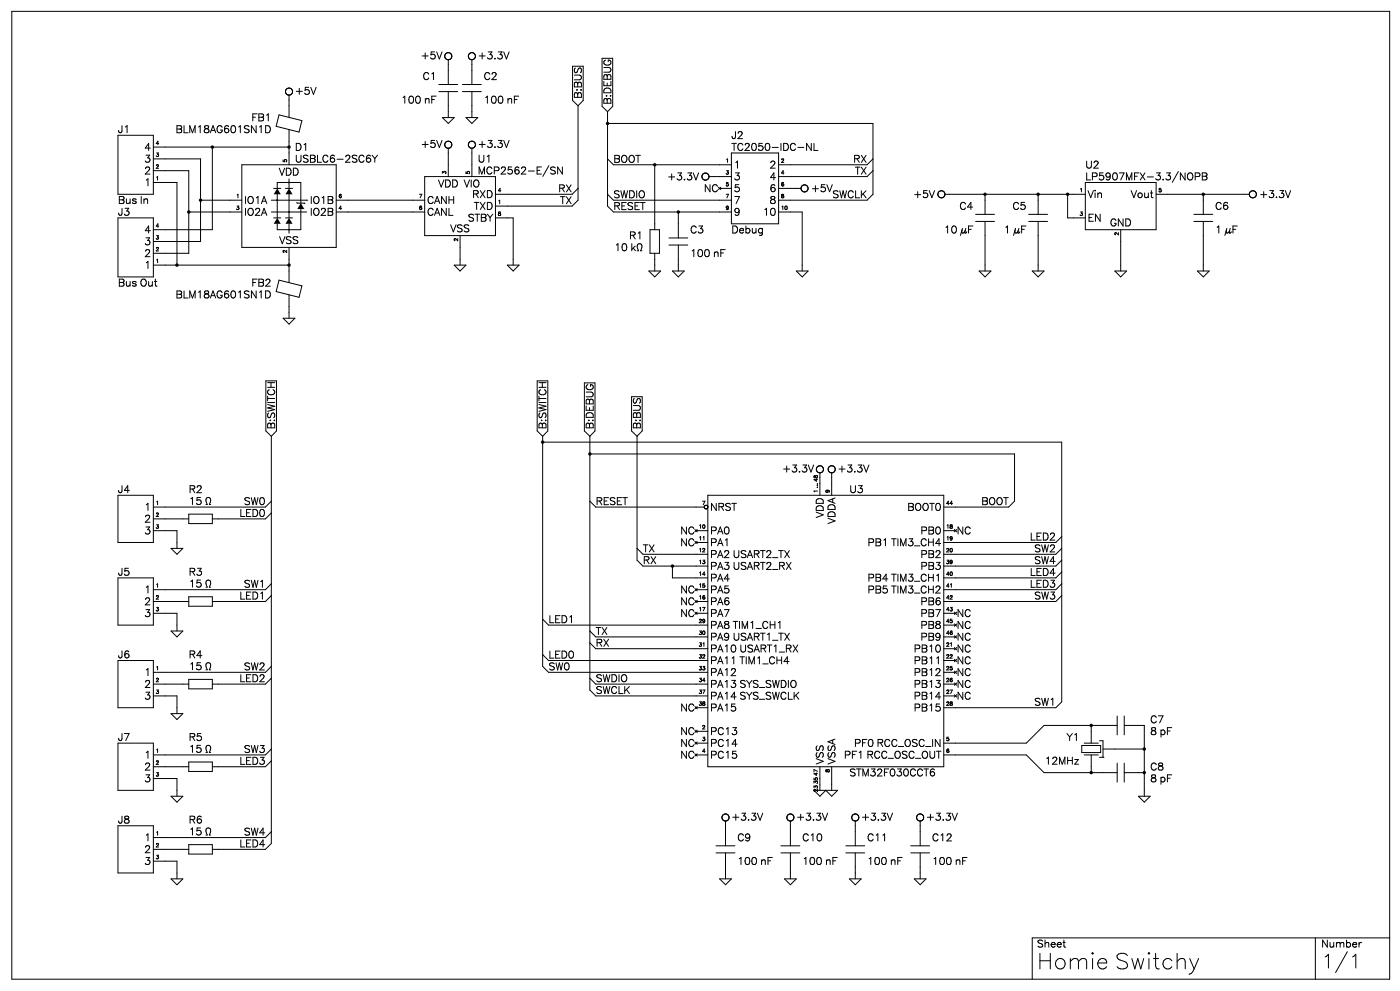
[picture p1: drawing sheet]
<svg xmlns="http://www.w3.org/2000/svg" width="297mm" height="210mm" viewBox="0 0 297 210" stroke-linecap="round" stroke-linejoin="round" font-family="sans-serif">
<g fill="none" stroke="#000" stroke-width=".21">
<path d="M2.5 2.4h292v205h-292zM61.7 18.8a.75 .75 0 0 0-1.2 .4 .75 .75 0 0 0 .7 1M61.7 20l-.5 .2M93 17.9h4M93 19.4h4M94.4 11.5a.75 .75 0 0 1 1.3 0 .75 .75 0 0 1-.7 1.2M94.4 12.3l.6 .4M95 12.7v5.2M95 19.4v5.5M98 17.9h4M98 19.4h4M100 12.7v5.2"/>
<path d="M100 19.4v5.5M100.5 12.4l-.5 .3M100.5 11.4a.75 .75 0 0 0-1.2 .2 .75 .75 0 0 0 .7 1.1M121.3 14v7.3l1.2 1.1M123.6 14v7.3l-1.1 1.1M127.6 12.3v10.2l1.2 1.2M129.8 12.3v10.2l-1 1.2M25 28.7h7.5v12.5h-7.5zM32.5 36.2h7.5v17.5h-7.5M32.5 33.7h10v17.5h-10M32.5 38.7h5v17.5M32.5 31.2h28.7"/>
<path d="M45 31.2v17.5h-12.5M51.3 34.9h20v17.5h-20zM58 39.9h1.5M58.7 39.9v-1.2h5.1v4.3M59.1 24.3l4.9 1.2-.6 2.5-4.9-1.2zM60.5 39.9h1.5M61.2 20.2v4.7M61.2 27.4v7.5M61.2 37.9v2M90 37.4h15v12.5h-15zM93.7 24.9h2.6l-1.3 1.3zM94.4 30.2a.75 .75 0 0 1 1.3 .1 .75 .75 0 0 1-.7 1.1"/>
<path d="M94.4 31.1l.6 .3M95 31.4v6M98.7 24.9h2.6l-1.3 1.3zM100 31.4v6M100.5 30.1a.75 .75 0 0 0-1.2 .3 .75 .75 0 0 0 .7 1M100.5 31.2l-.5 .2M118.2 35.4l1 1.5v-1.5M122.5 39.9l-1.2 1.3h-16.3M122.5 22.4v20l-1.2 1.3h-16.3M128.8 26.2h56.2v15l-1.3 1.2h-18.7M128.8 33.7l1.2 1.2h25M128.8 23.7v20l1.2 1.2h25"/>
<path d="M138.7 34.9v13.8M150.3 37.4h4.7M152.3 39.7l.4 .5M152.5 39.9h2.5M152.7 39.7l-.4 .5M155 32.4h10v15h-10zM165 39.9h4.7M169.7 39.9a.75 .75 0 0 0 .5 .7 .75 .75 0 0 0 .9-.2M171.1 39.4a.75 .75 0 0 0-.9-.2 .75 .75 0 0 0-.5 .7M172.5 31.9h.9M185 33.7l-1.3 1.2h-18.7M185 36.2l-1.3 1.2h-18.7"/>
<path d="M230 38.7h15v10h-15zM254.8 36.6l.9 .2v.4l-.3 .1M254.8 37.3h.6M255.4 37.3l.4 .3-.1 .4-.9 .1M25 46.2h7.5v12.5h-7.5zM32.5 56.2h28.7M40 44.9h11.3M42.5 42.4h8.8M57.5 42.4h7.5M57.5 44.9h7.5M58 46.2h1.5M58.7 41.2v5"/>
<path d="M59.1 59.3l4.9 1.2-.6 2.5-4.9-1.2zM60.5 46.2h1.5M61.2 41.2v5M61.2 47.4v2M61.2 52.4v7.5M62.9 42.9l.1 .1h1.5l.1 .2M63.8 44.3v4.4h-5.1v-1.3M71.3 42.4h18.7M71.3 44.9h18.7M96.3 56.2h2.4l-1.2 1.2zM97.5 49.9v6.3M105 46.2h3.8v10"/>
<path d="M107.5 56.2h2.5l-1.2 1.2zM128.8 41.2l1.2 1.2h25M134.2 52.5l.5 .6M134.6 52.1l-.7 .7M135.5 51.6a.62 .62 0 0 0-.4 1l.2 .5h-.3M135.6 51.6a.62 .62 0 0 1 .4 1l-.3 .5h.3M137.5 57.4h2.5l-1.3 1.3zM137.7 48.7h2.1v5h-2.1zM138.7 53.7v3.7M141.7 50.4h4.1M141.7 51.9h4.1M142.5 57.4h2.5l-1.3 1.3z"/>
<path d="M143.7 44.9v5.5M143.7 51.9v5.5M165 44.9h5v12.5M168.7 57.4h2.5l-1.2 1.3zM198.8 40.9a.75 .75 0 0 1 .8-.5 .75 .75 0 0 1 .7 .8M200.3 41.2h29.7M200.3 41.2a.75 .75 0 0 1-.7 .7 .75 .75 0 0 1-.8-.5M206.7 45.4h4.1M206.7 46.9h4.1M207.5 57.4h2.5l-1.3 1.3zM208.7 41.2v4.2M208.7 46.9v10.5"/>
<path d="M218 45.4h4M218 46.9h4M218.8 57.4h2.4l-1.2 1.3zM220 41.2v4.2M220 46.9v10.5M226.3 41.2v5h3.7M236.2 57.4h2.6l-1.3 1.3zM237.5 48.7v8.7M245 41.2h19.7M253 45.4h4M253 46.9h4M253.7 57.4h2.6l-1.3 1.3z"/>
<path d="M255 41.2v4.2M255 46.9v10.5M264.7 41.2a.75 .75 0 0 0 .5 .6 .75 .75 0 0 0 .8-.1M266 40.6a.75 .75 0 0 0-.8-.1 .75 .75 0 0 0-.5 .7M60 67.4h2.5l-1.3 1.3zM61.2 62.4v5M56.3 80.7v10.6l1.2 1.1M57.5 92.4v86.3l-1.2 1.2h-11.3M58.6 80.7v10.6l-1.1 1.1M113.8 80.7v10.6l1.2 1.1M115 93.7h110v55l-1.2 1.2h-23.8M115 92.4v48.8l1.3 1.2h33.7"/>
<path d="M116.1 80.7v10.6l-1.1 1.1M123.8 81.1v10.2l1.2 1.1M125 92.4v53.8l1.2 1.2h23.8M125 96.2h90v10l-1.2 1.2h-13.8M126.1 81.1v10.2l-1.1 1.1M133.8 84v7.3l1.2 1.1M135 92.4v26.3l1.2 1.2h13.8M136.1 84v7.3l-1.1 1.1M173.3 98.8a.75 .75 0 0 1 1.2 .4 .75 .75 0 0 1-.7 1M173.3 100l.5 .2M176.7 98.8a.75 .75 0 0 0-1.2 .4 .75 .75 0 0 0 .7 1M176.7 100l-.5 .2"/>
<path d="M25 104.9h7.5v10h-7.5zM32.5 112.4h5v3.8M32.5 109.9h7.5M36.3 116.2h2.5l-1.3 1.2zM40 108.9h5v2h-5zM43.6 106.9h.3a1.15 1.15 0 0 1 0-1.5h.3a.62 .62 0 0 1 .4 1l-.2 .5h.2M57.5 106.2l-1.2 1.2h-23.8M57.5 108.7l-1.2 1.2h-11.3M125 106.2l1.2 1.2h23.1M135 116.2l1.2 1.2h13.8M142.5 119.9v2.5h7.5M147.5 114.9h2.5"/>
<path d="M147.5 112.4h2.5M149.3 107.4v.1M149.3 107.4h.1M149.3 107.3v.1M149.3 107.5h.1M149.3 107.5v.1M149.3 107.6h.1M149.3 107.6l.1 .1M149.4 107.7h.1M149.4 107.7l.2 .1M149.6 107.8h.1M149.6 107h.1"/>
<path d="M150 104.9h50v57.5h-50zM173.8 100.2v4.7M176.2 100.2v4.7M200 112.4h2.5M225 113.7l-1.2 1.2h-23.8M225 116.2l-1.2 1.2h-23.8M225 118.7l-1.2 1.2h-23.8M25 139.9h7.5v10h-7.5zM25 122.4h7.5v10h-7.5zM32.5 129.9h5v3.8M32.5 127.4h7.5M36.3 133.7h2.5l-1.3 1.2z"/>
<path d="M40 126.4h5v2h-5zM43.6 124.4h.3a1.15 1.15 0 0 1 0-1.5h.3a.62 .62 0 0 1 .4 1l-.2 .5h.2M57.5 123.7l-1.2 1.2h-23.8M57.5 126.2l-1.2 1.2h-11.3M115 131.2l1.3 1.2h33.7M115 138.7l1.3 1.2h33.7M125 133.7l1.2 1.2h23.8M125 136.2l1.2 1.2h23.8M147.5 124.9h2.5M147.5 129.9h2.5M147.5 127.4h2.5M200 134.9h2.5"/>
<path d="M200 132.4h2.5M200 137.4h2.5M200 139.9h2.5M200 129.9h2.5M225 121.2l-1.2 1.2h-23.8M225 123.7l-1.2 1.2h-23.8M225 126.2l-1.2 1.2h-23.8M25 157.4h7.5v10h-7.5zM32.5 147.4h5v3.8M32.5 144.9h7.5M36.3 151.2h2.5l-1.3 1.2zM40 143.9h5v2h-5z"/>
<path d="M43.6 159.4h.3a1.15 1.15 0 0 1 0-1.5h.3a.62 .62 0 0 1 .4 1l-.2 .5h.2M43.6 141.9h.3a1.15 1.15 0 0 1 0-1.5h.3a.62 .62 0 0 1 .4 1l-.2 .5h.2M57.5 158.7l-1.2 1.2h-23.8M57.5 143.7l-1.2 1.2h-11.3M57.5 141.2l-1.2 1.2h-23.8M125 143.7l1.2 1.2h23.8M147.5 157.4h2.5M147.5 159.9h2.5M147.5 154.9h2.5M147.5 149.9h2.5M200 159.9h17.5l3.7 3.8h15.5M200 147.4h2.5"/>
<path d="M200 144.9h2.5M200 142.4h2.5M229.3 157.9h3.9v1.5h-3.9zM229.8 157.4h3M229.8 159.9h3M231.3 153.7v3.7M231.3 159.9v3.8M233 156.9h.7v3.5M233.7 158.7h8.8M236.7 153.7h-15.5l-3.7 3.7h-17.5M236.7 151.7v4M238.2 151.7v4"/>
<path d="M238.2 153.7h4.3v15M25 174.9h7.5v10h-7.5zM32.5 162.4h7.5M32.5 179.9h7.5M32.5 164.9h5v3.8M36.3 168.7h2.5l-1.3 1.2zM40 161.4h5v2h-5zM40 178.9h5v2h-5zM43.6 176.9h.3a1.15 1.15 0 0 1 0-1.5h.3a.62 .62 0 0 1 .4 1l-.2 .5h.2M57.5 161.2l-1.2 1.2h-11.3M57.5 176.2l-1.2 1.2h-23.8M151.7 179.2h4"/>
<path d="M153.8 173.9v5.3M154.2 172.5a.75 .75 0 0 0-1.2 .4 .75 .75 0 0 0 .8 1M154.2 173.8l-.4 .1M165.5 179.2h4M167.5 173.9v5.3M167.9 172.5a.75 .75 0 0 0-1.1 .4 .75 .75 0 0 0 .7 1M167.9 173.8l-.4 .1M172.5 167.4h5l-1.3 1.3-1.2-1.3-1.2 1.3zM173.8 162.4v5M176.2 162.4v5M179.2 179.2h4.1M181.3 173.9v5.3"/>
<path d="M181.7 172.5a.75 .75 0 0 0-1.2 .4 .75 .75 0 0 0 .8 1M181.7 173.8l-.4 .1M193 179.2h4M195 173.9v5.3M195.4 172.5a.75 .75 0 0 0-1.1 .4 .75 .75 0 0 0 .7 1M195.4 173.8l-.4 .1M233 160.4h.7M233.7 160.4h.1M236.7 161.7v4M238.2 161.7v4M238.2 163.7h4.3M241.2 168.7h2.6l-1.3 1.2z"/>
<path d="M32.5 182.4h5v3.8M36.3 186.2h2.5l-1.3 1.2zM151.7 180.7h4M152.5 186.2h2.5l-1.2 1.2zM153.8 180.7v5.5M165.5 180.7h4M166.3 186.2h2.4l-1.2 1.2zM167.5 180.7v5.5M179.2 180.7h4.1M180 186.2h2.5l-1.2 1.2zM181.3 180.7v5.5M193 180.7h4"/>
<path d="M193.8 186.2h2.4l-1.2 1.2zM195 180.7v5.5M278.7 198.7v8.7M294.5 198.7h-75.7v8.7M286.9 202.5l.4-.4v2.9"/>
<circle cx="149.5" cy="37.4" r=".75"/>
</g>
<g fill="none" stroke="#000" stroke-width=".75">
<path d="M45 31.2h.1M61.2 31.2h.1M128.8 26.2h.1M138.7 34.9h.1M37.5 56.2h.1M40 44.9h.1M42.5 42.4h.1M61.2 56.2h.1M143.7 44.9h.1M208.7 41.2h.1M220 41.2h.1M226.3 41.2h.1"/>
<path d="M255 41.2h.1M115 93.7h.1M125 96.2h.1M142.5 119.9h.1M231.3 153.7h.1M242.5 158.7h.1M231.3 163.7h.1M242.5 163.7h.1"/>
</g>
<g fill="#000">
<path d="M58.7 39.9l.8 1.3h-1.5zM61.2 39.9l.8 1.3h-1.5zM58.7 46.2l.8 1.2h-1.5zM61.2 46.2l.8 1.2h-1.5zM63.8 43l.7 1.3h-1.5z"/>
<circle cx="61.2" cy="38.7" r=".18"/>
<circle cx="58.7" cy="42.4" r=".18"/>
<circle cx="61.2" cy="44.9" r=".18"/>
<circle cx="61.2" cy="48.7" r=".18"/>
</g>
<text font-size="5.3" x="219.4" y="205.6">Homie Switchy</text>
<text font-size="4.6" x="279.8" y="205.4">1/1</text>
<g font-size="2.4">
<text x="89.3" y="17">C1</text>
<text x="89.3" y="12.7">+5V</text>
<text x="101.2" y="12.7">+3.3V</text>
<text x="102.3" y="17">C2</text>
<text x="62.4" y="20.2">+5V</text>
<text x="85" y="21.9">100 nF</text>
<text x="102.3" y="21.9">100 nF</text>
<text x="123.2" y="21.2" transform="rotate(-90 123.2 21.2)">B:BUS</text>
<text x="129.2" y="22.2" transform="rotate(-90 129.2 22.2)">B:DEBUG</text>
<text x="24.7" y="28.3">J1</text>
<text x="36" y="28.3">BLM18AG601SN1D</text>
<text x="52.9" y="25.8">FB1</text>
<text x="154.9" y="29.7">J2</text>
<text x="30.3" y="34.6">3</text>
<text x="30.3" y="32.1">4</text>
<text x="62.4" y="32.1">D1</text>
<text x="62.4" y="34.6">USBLC6-2SC6Y</text>
<text x="89.3" y="31.4">+5V</text>
<text x="101.2" y="34.6">U1</text>
<text x="101.2" y="31.4">+3.3V</text>
<text x="129.8" y="34.6">BOOT</text>
<text x="154.9" y="32.1">TC2050-IDC-NL</text>
<text x="155.2" y="35.7">1</text>
<text x="163" y="35.7">2</text>
<text x="180.3" y="34.6">RX</text>
<text x="229.7" y="35.7">U2</text>
<text x="30.3" y="39.6">1</text>
<text x="30.3" y="37.1">2</text>
<text x="58.6" y="37.4">VDD</text>
<text x="92.4" y="39.9">VDDVIO</text>
<text x="101.2" y="37.1">MCP2562-E/SN</text>
<text x="117.8" y="41">RX</text>
<text x="141.5" y="38.5">+3.3V</text>
<text x="148.5" y="41">NC</text>
<text x="155.2" y="41">5</text>
<text x="155.2" y="38.5">3</text>
<text x="163" y="41">6</text>
<text x="163" y="38.5">4</text>
<text x="171.8" y="41">+5V</text>
<text x="180.6" y="37.1">TX</text>
<text x="229.7" y="38.5">LP5907MFX-3.3/NOPB</text>
<text x="24.7" y="45.9">J3</text>
<text x="24.7" y="43.4">Bus In</text>
<text x="51.5" y="45.9">IO2A</text>
<text x="51.5" y="43.4">IO1A</text>
<text x="65.3" y="45.9">IO2B</text>
<text x="65.3" y="43.4">IO1B</text>
<text x="90.3" y="43.4">CANH</text>
<text x="90.3" y="45.9">CANL</text>
<text x="98.1" y="47">STBY</text>
<text x="99.1" y="42">RXD</text>
<text x="99.5" y="44.5">TXD</text>
<text x="118.2" y="43.4">TX</text>
<text x="129.8" y="42">SWDIO</text>
<text x="129.8" y="44.5">RESET</text>
<text x="155.2" y="43.4">7</text>
<text x="155.2" y="45.9">9</text>
<text x="161.6" y="45.9">10</text>
<text x="163" y="43.4">8</text>
<text x="175" y="42">SWCLK</text>
<text x="193.7" y="42">+5V</text>
<text x="202.8" y="44.5">C4</text>
<text x="214.1" y="44.5">C5</text>
<text x="230.4" y="47">EN</text>
<text x="230.4" y="42">Vin</text>
<text x="239.5" y="42">Vout</text>
<text x="257.2" y="44.5">C6</text>
<text x="266.7" y="42">+3.3V</text>
<text x="30.3" y="51.9">3</text>
<text x="30.3" y="49.4">4</text>
<text x="58.6" y="51.9">VSS</text>
<text x="94.9" y="49.4">VSS</text>
<text x="128.8" y="53.3">10 k</text>
<text x="133" y="50.8">R1</text>
<text x="146" y="49.4">C3</text>
<text x="154.9" y="49.4">Debug</text>
<text x="199.7" y="49.4">10 µF</text>
<text x="212.4" y="49.4">1 µF</text>
<text x="234.6" y="48">GND</text>
<text x="257.2" y="49.4">1 µF</text>
<text x="30.3" y="57.2">1</text>
<text x="30.3" y="54.7">2</text>
<text x="146" y="54.7">100 nF</text>
<text x="24.7" y="60.7">Bus Out</text>
<text x="36" y="63.2">BLM18AG601SN1D</text>
<text x="52.9" y="60.7">FB2</text>
<text x="57.9" y="91" transform="rotate(-90 57.9 91)">B:SWITCH</text>
<text x="115.4" y="91" transform="rotate(-90 115.4 91)">B:SWITCH</text>
<text x="125.6" y="91" transform="rotate(-90 125.6 91)">B:DEBUG</text>
<text x="135.5" y="91" transform="rotate(-90 135.5 91)">B:BUS</text>
<text x="166.2" y="100.2">+3.3V</text>
<text x="177.4" y="100.2">+3.3V</text>
<text x="24.7" y="104.5">J4</text>
<text x="39.9" y="106.9">15</text>
<text x="39.9" y="104.5">R2</text>
<text x="50.8" y="106.9">SW0</text>
<text x="125.9" y="106.9">RESET</text>
<text x="179.9" y="104.5">U3</text>
<text x="206.7" y="106.9">BOOT</text>
<text x="30.3" y="110.8">2</text>
<text x="30.3" y="113.3">3</text>
<text x="30.3" y="108.3">1</text>
<text x="50.1" y="109.4">LED0</text>
<text x="143.6" y="113.3">NC</text>
<text x="150.3" y="113.3">PA0</text>
<text x="150.3" y="108.3">NRST</text>
<text x="174.3" y="110.8" transform="rotate(-90 174.3 110.8)">VDD</text>
<text x="176.8" y="112.2" transform="rotate(-90 176.8 112.2)">VDDA</text>
<text x="191.2" y="108.3">BOOT0</text>
<text x="194.7" y="113.3">PB0</text>
<text x="202.5" y="113.3">NC</text>
<text x="136.2" y="117.2">TX</text>
<text x="136.2" y="119.6">RX</text>
<text x="143.6" y="115.8">NC</text>
<text x="150.3" y="118.2">PA2 USART2_TX</text>
<text x="150.3" y="115.8">PA1</text>
<text x="182.4" y="115.8">PB1 TIM3_CH4</text>
<text x="194.7" y="118.2">PB2</text>
<text x="217.7" y="114.7">LED2</text>
<text x="218.4" y="119.6">SW4</text>
<text x="218.4" y="117.2">SW2</text>
<text x="24.7" y="122.1">J5</text>
<text x="30.3" y="126">1</text>
<text x="39.9" y="124.6">15</text>
<text x="39.9" y="122.1">R3</text>
<text x="50.8" y="124.6">SW1</text>
<text x="143.6" y="126">NC</text>
<text x="150.3" y="123.2">PA4</text>
<text x="150.3" y="126">PA5</text>
<text x="150.3" y="120.7">PA3 USART2_RX</text>
<text x="182.4" y="126">PB5 TIM3_CH2</text>
<text x="182.4" y="123.2">PB4 TIM3_CH1</text>
<text x="194.7" y="120.7">PB3</text>
<text x="217.7" y="124.6">LED3</text>
<text x="217.7" y="122.1">LED4</text>
<text x="30.3" y="128.5">2</text>
<text x="30.3" y="130.9">3</text>
<text x="50.1" y="127">LED1</text>
<text x="116.1" y="132">LED1</text>
<text x="143.6" y="130.9">NC</text>
<text x="143.6" y="128.5">NC</text>
<text x="150.3" y="130.9">PA7</text>
<text x="150.3" y="128.5">PA6</text>
<text x="194.7" y="130.9">PB7</text>
<text x="194.7" y="128.5">PB6</text>
<text x="202.5" y="130.9">NC</text>
<text x="218.4" y="127">SW3</text>
<text x="125.9" y="136.9">RX</text>
<text x="125.9" y="134.5">TX</text>
<text x="150.3" y="135.9">PA9 USART1_TX</text>
<text x="150.3" y="133.4">PA8 TIM1_CH1</text>
<text x="194.7" y="135.9">PB9</text>
<text x="194.7" y="133.4">PB8</text>
<text x="202.5" y="135.9">NC</text>
<text x="202.5" y="133.4">NC</text>
<text x="24.7" y="139.7">J6</text>
<text x="30.3" y="143.3">1</text>
<text x="39.9" y="142.2">15</text>
<text x="39.9" y="139.7">R4</text>
<text x="50.8" y="142.2">SW2</text>
<text x="116.1" y="139.7">LED0</text>
<text x="116.1" y="142.2">SW0</text>
<text x="150.3" y="140.8">PA11 TIM1_CH4</text>
<text x="150.3" y="143.3">PA12</text>
<text x="150.3" y="138.3">PA10 USART1_RX</text>
<text x="193.3" y="138.3">PB10</text>
<text x="193.3" y="143.3">PB12</text>
<text x="193.3" y="140.8">PB11</text>
<text x="202.5" y="138.3">NC</text>
<text x="202.5" y="143.3">NC</text>
<text x="202.5" y="140.8">NC</text>
<text x="30.3" y="145.7">2</text>
<text x="30.3" y="148.2">3</text>
<text x="50.1" y="144.7">LED2</text>
<text x="125.9" y="147.2">SWCLK</text>
<text x="125.9" y="144.7">SWDIO</text>
<text x="150.3" y="148.2">PA14 SYS_SWCLK</text>
<text x="150.3" y="145.7">PA13 SYS_SWDIO</text>
<text x="193.3" y="148.2">PB14</text>
<text x="193.3" y="145.7">PB13</text>
<text x="202.5" y="148.2">NC</text>
<text x="202.5" y="145.7">NC</text>
<text x="218.4" y="149.6">SW1</text>
<text x="143.6" y="156">NC</text>
<text x="143.6" y="150.7">NC</text>
<text x="150.3" y="156">PC13</text>
<text x="150.3" y="150.7">PA15</text>
<text x="193.3" y="150.7">PB15</text>
<text x="243.4" y="156">8 pF</text>
<text x="243.4" y="153.5">C7</text>
<text x="24.7" y="157">J7</text>
<text x="30.3" y="160.9">1</text>
<text x="39.9" y="159.5">15</text>
<text x="39.9" y="157">R5</text>
<text x="50.1" y="162">LED3</text>
<text x="50.8" y="159.5">SW3</text>
<text x="143.6" y="158.4">NC</text>
<text x="143.6" y="160.9">NC</text>
<text x="150.3" y="158.4">PC14</text>
<text x="150.3" y="160.9">PC15</text>
<text x="174.3" y="161.9" transform="rotate(-90 174.3 161.9)">VSS</text>
<text x="176" y="160.9">PF1 RCC_OSC_OUT</text>
<text x="176.8" y="161.9" transform="rotate(-90 176.8 161.9)">VSSA</text>
<text x="178.9" y="158.4">PF0 RCC_OSC_IN</text>
<text x="220.8" y="162">12MHz</text>
<text x="225.8" y="157">Y1</text>
<text x="30.3" y="163.4">2</text>
<text x="30.3" y="165.9">3</text>
<text x="179.9" y="164.4">STM32F030CCT6</text>
<text x="243.4" y="165.9">8 pF</text>
<text x="243.4" y="163.4">C8</text>
<text x="154.9" y="174">+3.3V</text>
<text x="168.6" y="174">+3.3V</text>
<text x="182.4" y="174">+3.3V</text>
<text x="196.1" y="174">+3.3V</text>
<text x="24.7" y="174.7">J8</text>
<text x="30.3" y="178.2">1</text>
<text x="39.9" y="177.1">15</text>
<text x="39.9" y="174.7">R6</text>
<text x="50.1" y="179.6">LED4</text>
<text x="50.8" y="177.1">SW4</text>
<text x="155.9" y="178.2">C9</text>
<text x="169.7" y="178.2">C10</text>
<text x="183.4" y="178.2">C11</text>
<text x="197.2" y="178.2">C12</text>
<text x="30.3" y="180.7">2</text>
<text x="30.3" y="183.5">3</text>
<text x="155.9" y="183.5">100 nF</text>
<text x="169.7" y="183.5">100 nF</text>
<text x="183.4" y="183.5">100 nF</text>
<text x="197.2" y="183.5">100 nF</text>
<text x="219.4" y="200.8">Sheet</text>
<text x="279.8" y="200.8">Number</text>
</g>
<g font-size="1.2">
<text x="32.8" y="33.2">3</text>
<text x="32.8" y="35.7">2</text>
<text x="32.8" y="30.7">4</text>
<text x="60.7" y="34.6" transform="rotate(-90 60.7 34.6)">5</text>
<text x="153.8" y="34.6">1</text>
<text x="165.5" y="34.6">2</text>
<text x="32.8" y="38.5">1</text>
<text x="94.2" y="37" transform="rotate(-90 94.2 37)">3</text>
<text x="99.2" y="37" transform="rotate(-90 99.2 37)">5</text>
<text x="105.5" y="40.9">4</text>
<text x="153.8" y="39.5">5</text>
<text x="153.8" y="37.1">3</text>
<text x="165.5" y="39.5">6</text>
<text x="165.5" y="37.1">4</text>
<text x="228.6" y="40.9">1</text>
<text x="245.2" y="40.9">5</text>
<text x="49.7" y="44.5">3</text>
<text x="49.7" y="42">1</text>
<text x="71.6" y="44.5">4</text>
<text x="71.6" y="42">6</text>
<text x="88.5" y="42">7</text>
<text x="88.5" y="44.5">6</text>
<text x="105.5" y="45.9">8</text>
<text x="105.5" y="43.4">1</text>
<text x="153.8" y="42">7</text>
<text x="153.8" y="44.5">9</text>
<text x="165.5" y="42">8</text>
<text x="165.5" y="44.5">10</text>
<text x="228.6" y="45.9">3</text>
<text x="32.8" y="50.8">3</text>
<text x="32.8" y="53.3">2</text>
<text x="32.8" y="48.4">4</text>
<text x="60.7" y="53.6" transform="rotate(-90 60.7 53.6)">2</text>
<text x="96.7" y="51.2" transform="rotate(-90 96.7 51.2)">2</text>
<text x="236.7" y="50.1" transform="rotate(-90 236.7 50.1)">2</text>
<text x="32.8" y="55.8">1</text>
<text x="32.8" y="106.9">1</text>
<text x="148.5" y="106.9">7</text>
<text x="173.2" y="104.4" transform="rotate(-90 173.2 104.4)">1 ... 48</text>
<text x="175.7" y="104.4" transform="rotate(-90 175.7 104.4)">9</text>
<text x="200.4" y="106.9">44</text>
<text x="32.8" y="109.7">2</text>
<text x="32.8" y="112.2">3</text>
<text x="147.8" y="112.2">10</text>
<text x="200.4" y="112.2">18</text>
<text x="147.8" y="117.1">12</text>
<text x="147.8" y="119.6">13</text>
<text x="147.8" y="114.7">11</text>
<text x="200.4" y="114.7">19</text>
<text x="200.4" y="119.6">39</text>
<text x="200.4" y="117.1">20</text>
<text x="32.8" y="124.6">1</text>
<text x="147.8" y="122.1">14</text>
<text x="147.8" y="124.6">15</text>
<text x="200.4" y="124.6">41</text>
<text x="200.4" y="122.1">40</text>
<text x="32.8" y="127">2</text>
<text x="32.8" y="129.5">3</text>
<text x="147.8" y="129.5">17</text>
<text x="147.8" y="127">16</text>
<text x="147.8" y="132">29</text>
<text x="200.4" y="132">45</text>
<text x="200.4" y="129.5">43</text>
<text x="200.4" y="127">42</text>
<text x="147.8" y="134.4">30</text>
<text x="147.8" y="137.3">31</text>
<text x="200.4" y="134.4">46</text>
<text x="200.4" y="137.3">21</text>
<text x="32.8" y="142.2">1</text>
<text x="147.8" y="139.7">32</text>
<text x="147.8" y="142.2">33</text>
<text x="200.4" y="142.2">25</text>
<text x="200.4" y="139.7">22</text>
<text x="32.8" y="144.7">2</text>
<text x="32.8" y="147.1">3</text>
<text x="147.8" y="147.1">37</text>
<text x="147.8" y="144.7">34</text>
<text x="147.8" y="149.6">38</text>
<text x="200.4" y="149.6">28</text>
<text x="200.4" y="147.1">27</text>
<text x="200.4" y="144.7">26</text>
<text x="148.5" y="154.5">2</text>
<text x="32.8" y="161.9">2</text>
<text x="32.8" y="159.5">1</text>
<text x="148.5" y="157">3</text>
<text x="148.5" y="159.5">4</text>
<text x="200.4" y="159.5">6</text>
<text x="200.4" y="157">5</text>
<text x="32.8" y="164.4">3</text>
<text x="173.2" y="167.9" transform="rotate(-90 173.2 167.9)">23 35 47</text>
<text x="175.7" y="163.7" transform="rotate(-90 175.7 163.7)">8</text>
<text x="32.8" y="179.6">2</text>
<text x="32.8" y="177.1">1</text>
<text x="32.8" y="182.1">3</text>
</g>
</svg>
